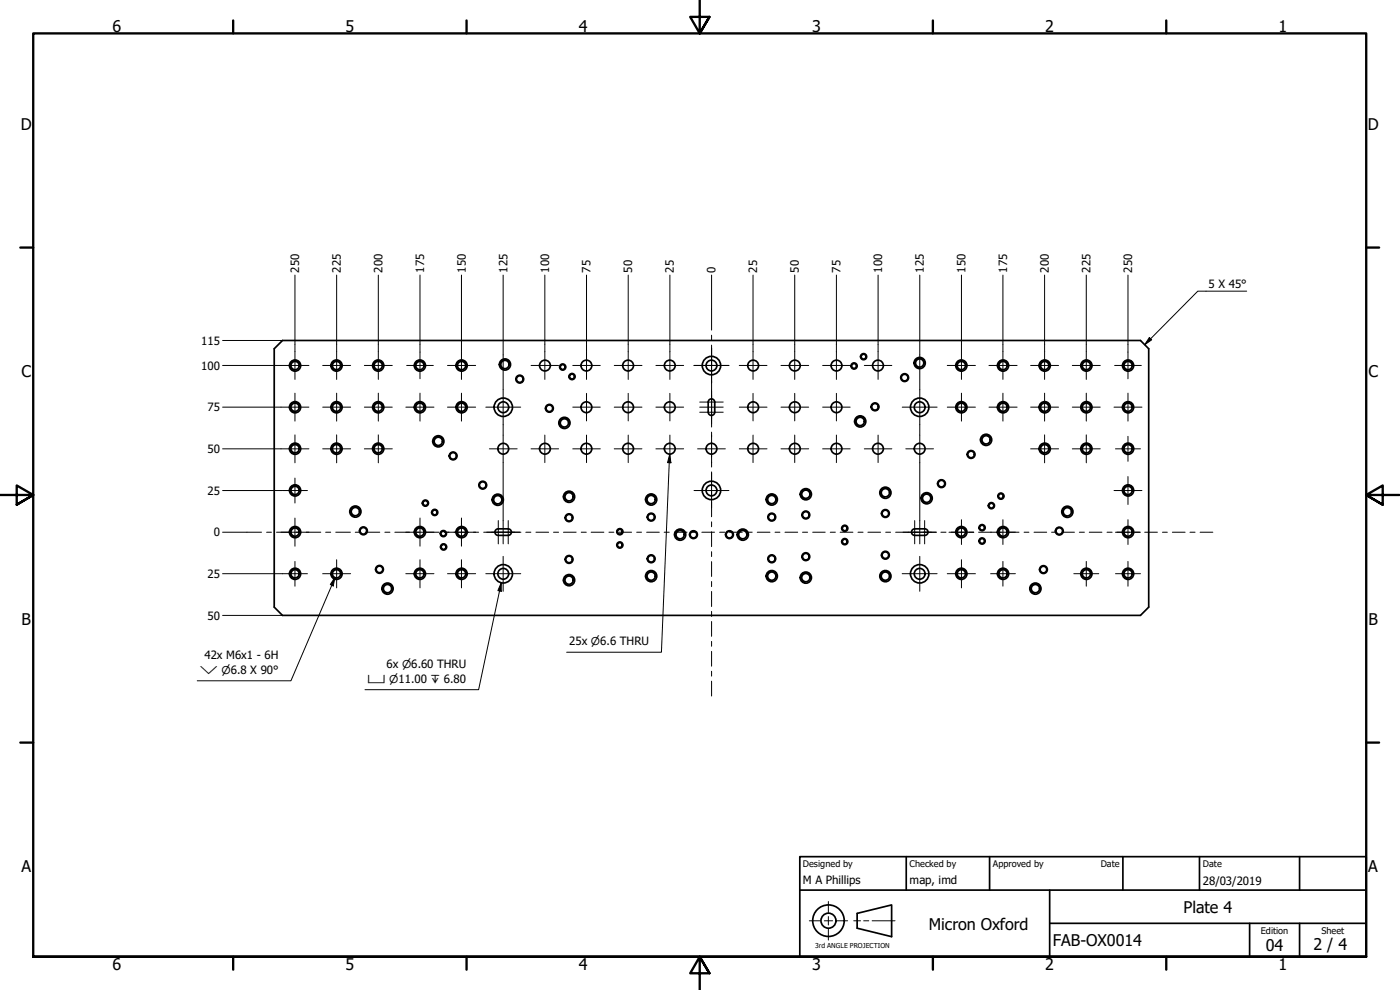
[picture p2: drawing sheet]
<svg xmlns="http://www.w3.org/2000/svg" width="420mm" height="297mm" viewBox="0 0 420 297" stroke-linecap="round" stroke-linejoin="round" font-family="sans-serif">
<!-- layer: Visible (ISO) -->
<g fill="none" stroke="#000" stroke-width=".51">
<path d="M82.3 104.6l2.5-2.4h257.5l2.4 2.4v77.6l-2.4 2.4h-257.5l-2.5-2.4zM212.8 120a.98 .98 0 0 1 1.1-.2 .98 .98 0 0 1 .6 .8v3.1a.98 .98 0 0 1-1 .9 .98 .98 0 0 1-1-.9v-3zM148.8 159l.7-.3h3a.98 .98 0 0 1 1 1 .98 .98 0 0 1-1 .9h-3a.98 .98 0 0 1-.9-.6 .98 .98 0 0 1 .2-1zM273.8 159l.7-.3h3a.98 .98 0 0 1 1 1 .98 .98 0 0 1-1 .9h-3a.98 .98 0 0 1-.9-.6 .98 .98 0 0 1 .2-1zM295.5 162.3a.73 .73 0 0 0-1-.7 .73 .73 0 0 0-.3 1.2 .73 .73 0 0 0 1.2-.2l.1-.3"/>
<circle cx="88.6" cy="109.7" r="1.24"/>
<circle cx="88.6" cy="109.7" r="1.68"/>
<circle cx="101" cy="109.7" r="1.24"/>
<circle cx="101" cy="109.7" r="1.68"/>
<circle cx="113.5" cy="109.7" r="1.24"/>
<circle cx="113.5" cy="109.7" r="1.68"/>
<circle cx="126" cy="109.7" r="1.24"/>
<circle cx="126" cy="109.7" r="1.68"/>
<circle cx="138.5" cy="109.7" r="1.24"/>
<circle cx="138.5" cy="109.7" r="1.68"/>
<circle cx="151.5" cy="109.4" r="1.24"/>
<circle cx="151.5" cy="109.4" r="1.68"/>
<circle cx="156" cy="113.7" r=".98"/>
<circle cx="156" cy="113.7" r="1.17"/>
<circle cx="163.5" cy="109.7" r="1.62"/>
<circle cx="168.9" cy="110.1" r=".73"/>
<circle cx="168.9" cy="110.1" r=".92"/>
<circle cx="171.7" cy="113" r=".73"/>
<circle cx="171.7" cy="113" r=".92"/>
<circle cx="176" cy="109.7" r="1.62"/>
<circle cx="188.5" cy="109.7" r="1.62"/>
<circle cx="201" cy="109.7" r="1.62"/>
<circle cx="213.5" cy="109.7" r="1.62"/>
<circle cx="213.5" cy="109.7" r="2.76"/>
<circle cx="226" cy="109.7" r="1.62"/>
<circle cx="238.5" cy="109.7" r="1.62"/>
<circle cx="251" cy="109.7" r="1.62"/>
<circle cx="256.3" cy="109.8" r=".73"/>
<circle cx="256.3" cy="109.8" r=".92"/>
<circle cx="259.2" cy="107" r=".73"/>
<circle cx="259.2" cy="107" r=".92"/>
<circle cx="263.5" cy="109.7" r="1.62"/>
<circle cx="271.5" cy="113.3" r=".98"/>
<circle cx="271.5" cy="113.3" r="1.17"/>
<circle cx="276" cy="108.9" r="1.24"/>
<circle cx="276" cy="108.9" r="1.68"/>
<circle cx="288.5" cy="109.7" r="1.24"/>
<circle cx="288.5" cy="109.7" r="1.68"/>
<circle cx="301" cy="109.7" r="1.24"/>
<circle cx="301" cy="109.7" r="1.68"/>
<circle cx="313.5" cy="109.7" r="1.24"/>
<circle cx="313.5" cy="109.7" r="1.68"/>
<circle cx="326" cy="109.7" r="1.24"/>
<circle cx="326" cy="109.7" r="1.68"/>
<circle cx="338.6" cy="109.7" r="1.24"/>
<circle cx="338.6" cy="109.7" r="1.68"/>
<circle cx="88.6" cy="122.2" r="1.24"/>
<circle cx="88.6" cy="134.6" r="1.24"/>
<circle cx="88.6" cy="134.6" r="1.68"/>
<circle cx="88.6" cy="122.2" r="1.68"/>
<circle cx="101" cy="122.2" r="1.24"/>
<circle cx="101" cy="134.6" r="1.24"/>
<circle cx="101" cy="134.6" r="1.68"/>
<circle cx="101" cy="122.2" r="1.68"/>
<circle cx="113.5" cy="122.2" r="1.24"/>
<circle cx="113.5" cy="134.6" r="1.24"/>
<circle cx="113.5" cy="122.2" r="1.68"/>
<circle cx="113.5" cy="134.6" r="1.68"/>
<circle cx="126" cy="122.2" r="1.24"/>
<circle cx="126" cy="122.2" r="1.68"/>
<circle cx="131.5" cy="132.4" r="1.24"/>
<circle cx="131.5" cy="132.4" r="1.68"/>
<circle cx="136" cy="136.8" r=".98"/>
<circle cx="136" cy="136.8" r="1.17"/>
<circle cx="138.5" cy="122.2" r="1.24"/>
<circle cx="138.5" cy="122.2" r="1.68"/>
<circle cx="151" cy="122.2" r="1.62"/>
<circle cx="151" cy="134.6" r="1.62"/>
<circle cx="151" cy="122.2" r="2.76"/>
<circle cx="163.5" cy="134.6" r="1.62"/>
<circle cx="164.9" cy="122.5" r=".98"/>
<circle cx="164.9" cy="122.5" r="1.17"/>
<circle cx="169.4" cy="126.9" r="1.24"/>
<circle cx="169.4" cy="126.9" r="1.68"/>
<circle cx="176" cy="122.2" r="1.62"/>
<circle cx="176" cy="134.6" r="1.62"/>
<circle cx="188.5" cy="122.2" r="1.62"/>
<circle cx="188.5" cy="134.6" r="1.62"/>
<circle cx="201" cy="122.2" r="1.62"/>
<circle cx="201" cy="134.6" r="1.62"/>
<circle cx="213.5" cy="134.6" r="1.62"/>
<circle cx="226" cy="134.6" r="1.62"/>
<circle cx="226" cy="122.2" r="1.62"/>
<circle cx="238.5" cy="122.2" r="1.62"/>
<circle cx="238.5" cy="134.6" r="1.62"/>
<circle cx="251" cy="134.6" r="1.62"/>
<circle cx="251" cy="122.2" r="1.62"/>
<circle cx="258.2" cy="126.4" r="1.24"/>
<circle cx="258.2" cy="126.4" r="1.68"/>
<circle cx="262.6" cy="122.1" r=".98"/>
<circle cx="262.6" cy="122.1" r="1.17"/>
<circle cx="263.5" cy="134.6" r="1.62"/>
<circle cx="276" cy="122.2" r="1.62"/>
<circle cx="276" cy="134.6" r="1.62"/>
<circle cx="276" cy="122.2" r="2.76"/>
<circle cx="288.5" cy="122.2" r="1.24"/>
<circle cx="288.5" cy="122.2" r="1.68"/>
<circle cx="291.4" cy="136.4" r=".98"/>
<circle cx="291.4" cy="136.4" r="1.17"/>
<circle cx="295.9" cy="132" r="1.24"/>
<circle cx="295.9" cy="132" r="1.68"/>
<circle cx="301" cy="122.2" r="1.24"/>
<circle cx="301" cy="122.2" r="1.68"/>
<circle cx="313.5" cy="122.2" r="1.24"/>
<circle cx="313.5" cy="134.6" r="1.24"/>
<circle cx="313.5" cy="134.6" r="1.68"/>
<circle cx="313.5" cy="122.2" r="1.68"/>
<circle cx="326" cy="122.2" r="1.24"/>
<circle cx="326" cy="134.6" r="1.24"/>
<circle cx="326" cy="134.6" r="1.68"/>
<circle cx="326" cy="122.2" r="1.68"/>
<circle cx="338.6" cy="122.2" r="1.24"/>
<circle cx="338.6" cy="134.6" r="1.24"/>
<circle cx="338.6" cy="122.2" r="1.68"/>
<circle cx="338.6" cy="134.6" r="1.68"/>
<circle cx="88.6" cy="159.7" r="1.24"/>
<circle cx="88.6" cy="147.1" r="1.24"/>
<circle cx="88.6" cy="147.1" r="1.68"/>
<circle cx="88.6" cy="159.7" r="1.68"/>
<circle cx="106.6" cy="153.5" r="1.24"/>
<circle cx="106.6" cy="153.5" r="1.68"/>
<circle cx="109.1" cy="159.3" r=".98"/>
<circle cx="109.1" cy="159.3" r="1.17"/>
<circle cx="126" cy="159.7" r="1.24"/>
<circle cx="126" cy="159.7" r="1.68"/>
<circle cx="127.7" cy="151" r=".73"/>
<circle cx="127.7" cy="151" r=".92"/>
<circle cx="130.5" cy="153.8" r=".73"/>
<circle cx="130.5" cy="153.8" r=".92"/>
<circle cx="138.5" cy="159.7" r="1.24"/>
<circle cx="138.5" cy="159.7" r="1.68"/>
<circle cx="144.9" cy="145.6" r=".98"/>
<circle cx="144.9" cy="145.6" r="1.17"/>
<circle cx="149.4" cy="149.9" r="1.24"/>
<circle cx="149.4" cy="149.9" r="1.68"/>
<circle cx="170.8" cy="149.1" r="1.24"/>
<circle cx="170.8" cy="155.3" r=".98"/>
<circle cx="170.8" cy="155.3" r="1.17"/>
<circle cx="170.8" cy="149.1" r="1.68"/>
<circle cx="186" cy="159.5" r=".73"/>
<circle cx="186" cy="159.5" r=".92"/>
<circle cx="195.4" cy="149.9" r="1.24"/>
<circle cx="195.4" cy="155.1" r=".98"/>
<circle cx="195.4" cy="155.1" r="1.17"/>
<circle cx="195.4" cy="149.9" r="1.68"/>
<circle cx="213.5" cy="147.1" r="1.62"/>
<circle cx="213.5" cy="147.1" r="2.76"/>
<circle cx="231.6" cy="149.9" r="1.24"/>
<circle cx="231.6" cy="155.1" r=".98"/>
<circle cx="231.6" cy="155.1" r="1.17"/>
<circle cx="231.6" cy="149.9" r="1.68"/>
<circle cx="241.8" cy="148.3" r="1.24"/>
<circle cx="241.8" cy="154.5" r=".98"/>
<circle cx="241.8" cy="154.5" r="1.17"/>
<circle cx="241.8" cy="148.3" r="1.68"/>
<circle cx="253.5" cy="158.5" r=".73"/>
<circle cx="253.5" cy="158.5" r=".92"/>
<circle cx="265.7" cy="147.8" r="1.24"/>
<circle cx="265.7" cy="154.1" r=".98"/>
<circle cx="265.7" cy="154.1" r="1.17"/>
<circle cx="265.7" cy="147.8" r="1.68"/>
<circle cx="278.1" cy="149.5" r="1.24"/>
<circle cx="278.1" cy="149.5" r="1.68"/>
<circle cx="282.5" cy="145.1" r=".98"/>
<circle cx="282.5" cy="145.1" r="1.17"/>
<circle cx="288.5" cy="159.7" r="1.24"/>
<circle cx="288.5" cy="159.7" r="1.68"/>
<circle cx="294.7" cy="158.3" r=".73"/>
<circle cx="294.7" cy="158.3" r=".92"/>
<circle cx="297.5" cy="151.7" r=".73"/>
<circle cx="297.5" cy="151.7" r=".92"/>
<circle cx="300.4" cy="148.9" r=".73"/>
<circle cx="300.4" cy="148.9" r=".92"/>
<circle cx="301" cy="159.7" r="1.24"/>
<circle cx="301" cy="159.7" r="1.68"/>
<circle cx="317.9" cy="159.3" r=".98"/>
<circle cx="317.9" cy="159.3" r="1.17"/>
<circle cx="320.3" cy="153.6" r="1.24"/>
<circle cx="320.3" cy="153.6" r="1.68"/>
<circle cx="338.6" cy="159.7" r="1.24"/>
<circle cx="338.6" cy="147.1" r="1.24"/>
<circle cx="338.6" cy="159.7" r="1.68"/>
<circle cx="338.6" cy="147.1" r="1.68"/>
<circle cx="88.6" cy="172.2" r="1.24"/>
<circle cx="88.6" cy="172.2" r="1.68"/>
<circle cx="101" cy="172.2" r="1.24"/>
<circle cx="101" cy="172.2" r="1.68"/>
<circle cx="113.9" cy="170.8" r=".98"/>
<circle cx="113.9" cy="170.8" r="1.17"/>
<circle cx="116.3" cy="176.6" r="1.24"/>
<circle cx="116.3" cy="176.6" r="1.68"/>
<circle cx="126" cy="172.2" r="1.24"/>
<circle cx="126" cy="172.2" r="1.68"/>
<circle cx="133.1" cy="160.1" r=".73"/>
<circle cx="133.1" cy="160.1" r=".92"/>
<circle cx="133.1" cy="164.1" r=".73"/>
<circle cx="133.1" cy="164.1" r=".92"/>
<circle cx="138.5" cy="172.2" r="1.24"/>
<circle cx="138.5" cy="172.2" r="1.68"/>
<circle cx="151" cy="172.2" r="1.62"/>
<circle cx="151" cy="172.2" r="2.76"/>
<circle cx="170.8" cy="174.1" r="1.24"/>
<circle cx="170.8" cy="167.8" r=".98"/>
<circle cx="170.8" cy="167.8" r="1.17"/>
<circle cx="170.8" cy="174.1" r="1.68"/>
<circle cx="186" cy="163.5" r=".73"/>
<circle cx="186" cy="163.5" r=".92"/>
<circle cx="195.4" cy="172.9" r="1.24"/>
<circle cx="195.4" cy="167.7" r=".98"/>
<circle cx="195.4" cy="167.7" r="1.17"/>
<circle cx="195.4" cy="172.9" r="1.68"/>
<circle cx="204.1" cy="160.4" r="1.24"/>
<circle cx="204.1" cy="160.4" r="1.68"/>
<circle cx="208.1" cy="160.4" r=".98"/>
<circle cx="208.1" cy="160.4" r="1.17"/>
<circle cx="218.9" cy="160.4" r=".98"/>
<circle cx="218.9" cy="160.4" r="1.17"/>
<circle cx="222.9" cy="160.4" r="1.24"/>
<circle cx="222.9" cy="160.4" r="1.68"/>
<circle cx="231.6" cy="172.9" r="1.24"/>
<circle cx="231.6" cy="167.7" r=".98"/>
<circle cx="231.6" cy="167.7" r="1.17"/>
<circle cx="231.6" cy="172.9" r="1.68"/>
<circle cx="241.8" cy="173.3" r="1.24"/>
<circle cx="241.8" cy="167" r=".98"/>
<circle cx="241.8" cy="167" r="1.17"/>
<circle cx="241.8" cy="173.3" r="1.68"/>
<circle cx="253.5" cy="162.5" r=".73"/>
<circle cx="253.5" cy="162.5" r=".92"/>
<circle cx="265.7" cy="172.9" r="1.24"/>
<circle cx="265.7" cy="166.6" r=".98"/>
<circle cx="265.7" cy="166.6" r="1.17"/>
<circle cx="265.7" cy="172.9" r="1.68"/>
<circle cx="276" cy="172.2" r="1.62"/>
<circle cx="276" cy="172.2" r="2.76"/>
<circle cx="288.5" cy="172.2" r="1.24"/>
<circle cx="288.5" cy="172.2" r="1.68"/>
<circle cx="294.7" cy="162.3" r=".92"/>
<circle cx="301" cy="172.2" r="1.24"/>
<circle cx="301" cy="172.2" r="1.68"/>
<circle cx="310.7" cy="176.6" r="1.24"/>
<circle cx="310.7" cy="176.6" r="1.68"/>
<circle cx="313.2" cy="170.9" r=".98"/>
<circle cx="313.2" cy="170.9" r="1.17"/>
<circle cx="326" cy="172.2" r="1.24"/>
<circle cx="326" cy="172.2" r="1.68"/>
<circle cx="338.6" cy="172.2" r="1.24"/>
<circle cx="338.6" cy="172.2" r="1.68"/>
</g>
<!-- layer: Visible Narrow (ISO) -->
<g fill="none" stroke="#000" stroke-width=".38">
<path d="M90 109.9a1.49 1.49 0 0 0-1.2-1.7 1.49 1.49 0 0 0-1.7 1.2 1.49 1.49 0 0 0 1.2 1.8M102.5 109.9a1.49 1.49 0 0 0-1.2-1.7 1.49 1.49 0 0 0-1.8 1.2 1.49 1.49 0 0 0 1.2 1.8M115 109.9a1.49 1.49 0 0 0-1.2-1.7 1.49 1.49 0 0 0-1.8 1.2 1.49 1.49 0 0 0 1.2 1.8M127.5 109.9a1.49 1.49 0 0 0-1.2-1.7 1.49 1.49 0 0 0-1.8 1.2 1.49 1.49 0 0 0 1.3 1.8M140 109.9a1.49 1.49 0 0 0-1.2-1.7 1.49 1.49 0 0 0-1.7 1.2 1.49 1.49 0 0 0 1.2 1.8M153 109.6a1.49 1.49 0 0 0-1.2-1.7 1.49 1.49 0 0 0-1.7 1.2 1.49 1.49 0 0 0 1.2 1.7M277.5 109.2a1.49 1.49 0 0 0-1.2-1.7 1.49 1.49 0 0 0-1.8 1.2 1.49 1.49 0 0 0 1.2 1.7M290 109.9a1.49 1.49 0 0 0-1.2-1.7 1.49 1.49 0 0 0-1.8 1.2 1.49 1.49 0 0 0 1.3 1.8M302.5 109.9a1.49 1.49 0 0 0-1.2-1.7 1.49 1.49 0 0 0-1.7 1.2 1.49 1.49 0 0 0 1.2 1.8M315 109.9a1.49 1.49 0 0 0-1.2-1.7 1.49 1.49 0 0 0-1.7 1.2 1.49 1.49 0 0 0 1.2 1.8M327.5 109.9a1.49 1.49 0 0 0-1.2-1.7 1.49 1.49 0 0 0-1.7 1.2 1.49 1.49 0 0 0 1.2 1.8M340 109.9a1.49 1.49 0 0 0-1.2-1.7 1.49 1.49 0 0 0-1.7 1.2 1.49 1.49 0 0 0 1.2 1.8"/>
<path d="M90 134.9a1.49 1.49 0 0 0-1.2-1.7 1.49 1.49 0 0 0-1.7 1.2 1.49 1.49 0 0 0 1.2 1.7M90 122.5a1.49 1.49 0 0 0-1.2-1.8 1.49 1.49 0 0 0-1.7 1.2 1.49 1.49 0 0 0 1.2 1.8M102.5 134.9a1.49 1.49 0 0 0-1.2-1.7 1.49 1.49 0 0 0-1.8 1.2 1.49 1.49 0 0 0 1.2 1.7M102.5 122.5a1.49 1.49 0 0 0-1.2-1.8 1.49 1.49 0 0 0-1.8 1.2 1.49 1.49 0 0 0 1.2 1.8M115 122.5a1.49 1.49 0 0 0-1.2-1.8 1.49 1.49 0 0 0-1.8 1.2 1.49 1.49 0 0 0 1.2 1.8M115 134.9a1.49 1.49 0 0 0-1.2-1.7 1.49 1.49 0 0 0-1.8 1.2 1.49 1.49 0 0 0 1.2 1.7M127.5 122.5a1.49 1.49 0 0 0-1.2-1.8 1.49 1.49 0 0 0-1.8 1.2 1.49 1.49 0 0 0 1.3 1.8M133 132.7a1.49 1.49 0 0 0-1.2-1.8 1.49 1.49 0 0 0-1.7 1.3 1.49 1.49 0 0 0 1.2 1.7M140 122.5a1.49 1.49 0 0 0-1.2-1.8 1.49 1.49 0 0 0-1.7 1.2 1.49 1.49 0 0 0 1.2 1.8M170.9 127.1a1.49 1.49 0 0 0-1.3-1.7 1.49 1.49 0 0 0-1.7 1.2 1.49 1.49 0 0 0 1.2 1.8M259.6 126.7a1.49 1.49 0 0 0-1.2-1.7 1.49 1.49 0 0 0-1.7 1.2 1.49 1.49 0 0 0 1.2 1.7M290 122.5a1.49 1.49 0 0 0-1.2-1.8 1.49 1.49 0 0 0-1.8 1.2 1.49 1.49 0 0 0 1.3 1.8"/>
<path d="M297.4 132.2a1.49 1.49 0 0 0-1.2-1.7 1.49 1.49 0 0 0-1.7 1.2 1.49 1.49 0 0 0 1.2 1.7M302.5 122.5a1.49 1.49 0 0 0-1.2-1.8 1.49 1.49 0 0 0-1.7 1.2 1.49 1.49 0 0 0 1.2 1.8M315 134.9a1.49 1.49 0 0 0-1.2-1.7 1.49 1.49 0 0 0-1.7 1.2 1.49 1.49 0 0 0 1.2 1.7M315 122.5a1.49 1.49 0 0 0-1.2-1.8 1.49 1.49 0 0 0-1.7 1.2 1.49 1.49 0 0 0 1.2 1.8M327.5 134.9a1.49 1.49 0 0 0-1.2-1.7 1.49 1.49 0 0 0-1.7 1.2 1.49 1.49 0 0 0 1.2 1.7M327.5 122.5a1.49 1.49 0 0 0-1.2-1.8 1.49 1.49 0 0 0-1.7 1.2 1.49 1.49 0 0 0 1.2 1.8M340 134.9a1.49 1.49 0 0 0-1.2-1.7 1.49 1.49 0 0 0-1.7 1.2 1.49 1.49 0 0 0 1.2 1.7M340 122.5a1.49 1.49 0 0 0-1.2-1.8 1.49 1.49 0 0 0-1.7 1.2 1.49 1.49 0 0 0 1.2 1.8M90 159.9a1.49 1.49 0 0 0-1.2-1.7 1.49 1.49 0 0 0-1.7 1.2 1.49 1.49 0 0 0 1.2 1.7M90 147.4a1.49 1.49 0 0 0-1.2-1.7 1.49 1.49 0 0 0-1.7 1.2 1.49 1.49 0 0 0 1.2 1.7M108.1 153.8a1.49 1.49 0 0 0-1.2-1.8 1.49 1.49 0 0 0-1.7 1.2 1.49 1.49 0 0 0 1.2 1.8M127.5 159.9a1.49 1.49 0 0 0-1.2-1.7 1.49 1.49 0 0 0-1.8 1.2 1.49 1.49 0 0 0 1.3 1.7"/>
<path d="M140 159.9a1.49 1.49 0 0 0-1.2-1.7 1.49 1.49 0 0 0-1.7 1.2 1.49 1.49 0 0 0 1.2 1.7M150.9 150.2a1.49 1.49 0 0 0-1.3-1.7 1.49 1.49 0 0 0-1.7 1.2 1.49 1.49 0 0 0 1.2 1.7M172.3 149.3a1.49 1.49 0 0 0-1.3-1.7 1.49 1.49 0 0 0-1.7 1.2 1.49 1.49 0 0 0 1.2 1.7M196.9 150.1a1.49 1.49 0 0 0-1.2-1.7 1.49 1.49 0 0 0-1.7 1.2 1.49 1.49 0 0 0 1.2 1.7M233.1 150.1a1.49 1.49 0 0 0-1.2-1.7 1.49 1.49 0 0 0-1.8 1.2 1.49 1.49 0 0 0 1.3 1.7M243.3 148.5a1.49 1.49 0 0 0-1.2-1.7 1.49 1.49 0 0 0-1.7 1.2 1.49 1.49 0 0 0 1.2 1.8M267.2 148.1a1.49 1.49 0 0 0-1.2-1.7 1.49 1.49 0 0 0-1.8 1.2 1.49 1.49 0 0 0 1.3 1.7M279.6 149.8a1.49 1.49 0 0 0-1.2-1.8 1.49 1.49 0 0 0-1.8 1.2 1.49 1.49 0 0 0 1.2 1.8M290 159.9a1.49 1.49 0 0 0-1.2-1.7 1.49 1.49 0 0 0-1.8 1.2 1.49 1.49 0 0 0 1.3 1.7M302.5 159.9a1.49 1.49 0 0 0-1.2-1.7 1.49 1.49 0 0 0-1.7 1.2 1.49 1.49 0 0 0 1.2 1.7M321.8 153.8a1.49 1.49 0 0 0-1.2-1.7 1.49 1.49 0 0 0-1.7 1.2 1.49 1.49 0 0 0 1.2 1.7M340 159.9a1.49 1.49 0 0 0-1.2-1.7 1.49 1.49 0 0 0-1.7 1.2 1.49 1.49 0 0 0 1.2 1.7"/>
<path d="M340 147.4a1.49 1.49 0 0 0-1.2-1.7 1.49 1.49 0 0 0-1.7 1.2 1.49 1.49 0 0 0 1.2 1.7M90 172.4a1.49 1.49 0 0 0-1.2-1.7 1.49 1.49 0 0 0-1.7 1.2 1.49 1.49 0 0 0 1.2 1.7M102.5 172.4a1.49 1.49 0 0 0-1.2-1.7 1.49 1.49 0 0 0-1.8 1.2 1.49 1.49 0 0 0 1.2 1.7M117.8 176.9a1.49 1.49 0 0 0-1.2-1.8 1.49 1.49 0 0 0-1.8 1.3 1.49 1.49 0 0 0 1.2 1.7M127.5 172.4a1.49 1.49 0 0 0-1.2-1.7 1.49 1.49 0 0 0-1.8 1.2 1.49 1.49 0 0 0 1.3 1.7M140 172.4a1.49 1.49 0 0 0-1.2-1.7 1.49 1.49 0 0 0-1.7 1.2 1.49 1.49 0 0 0 1.2 1.7M172.3 174.3a1.49 1.49 0 0 0-1.3-1.7 1.49 1.49 0 0 0-1.7 1.2 1.49 1.49 0 0 0 1.2 1.7M196.9 173.1a1.49 1.49 0 0 0-1.2-1.7 1.49 1.49 0 0 0-1.7 1.2 1.49 1.49 0 0 0 1.2 1.7M205.6 160.7a1.49 1.49 0 0 0-1.2-1.8 1.49 1.49 0 0 0-1.7 1.3 1.49 1.49 0 0 0 1.2 1.7M224.4 160.7a1.49 1.49 0 0 0-1.2-1.8 1.49 1.49 0 0 0-1.8 1.3 1.49 1.49 0 0 0 1.3 1.7M233.1 173.1a1.49 1.49 0 0 0-1.2-1.7 1.49 1.49 0 0 0-1.8 1.2 1.49 1.49 0 0 0 1.3 1.7M243.3 173.6a1.49 1.49 0 0 0-1.2-1.8 1.49 1.49 0 0 0-1.7 1.2 1.49 1.49 0 0 0 1.2 1.8"/>
<path d="M267.2 173.1a1.49 1.49 0 0 0-1.2-1.7 1.49 1.49 0 0 0-1.8 1.2 1.49 1.49 0 0 0 1.3 1.7M290 172.4a1.49 1.49 0 0 0-1.2-1.7 1.49 1.49 0 0 0-1.8 1.2 1.49 1.49 0 0 0 1.3 1.7M302.5 172.4a1.49 1.49 0 0 0-1.2-1.7 1.49 1.49 0 0 0-1.7 1.2 1.49 1.49 0 0 0 1.2 1.7M312.2 176.9a1.49 1.49 0 0 0-1.2-1.8 1.49 1.49 0 0 0-1.7 1.3 1.49 1.49 0 0 0 1.2 1.7M327.5 172.4a1.49 1.49 0 0 0-1.2-1.7 1.49 1.49 0 0 0-1.7 1.2 1.49 1.49 0 0 0 1.2 1.7M340 172.4a1.49 1.49 0 0 0-1.2-1.7 1.49 1.49 0 0 0-1.7 1.2 1.49 1.49 0 0 0 1.2 1.7"/>
</g>
<!-- layer: Border (ISO) -->
<g fill="none" stroke="#000" stroke-width=".7">
<path d="M70 6.1v3.9M140 6.1v3.9M210 0v10l-2.9-4.9h5.8l-2.9 4.9 2.9-4.9M280 6.1v3.9M350 6.1v3.9M6.1 74.3h3.9M410 74.3h3.9M0 148.5h10l-5-2.8v5.7l5-2.9-5 2.9M420 148.5h-10l5-2.8v5.7l-5-2.9 5 2.9M6.1 222.8h3.9M410 222.8h3.9M10 287.1v-277.1h400v277.1h-400h400"/>
<path d="M70 287.1v3.8M140 287.1v3.8M212.9 292l-2.9-4.9 2.9 4.9h-5.8l2.9-4.9v9.9M280 287.1v3.8M350 287.1v3.8"/>
</g>
<!-- layer: Sketch Geometry (ANSI) -->
<path d="M242.9 276.3h3.2M247.4 276.3h2.5M248.6 270.5v3.3M248.6 275v2.5M248.6 278.8v3.3M251.1 276.3h3.3M256.2 276.3h2.1M259.2 276.3h1.5M261.7 276.3h6.9" fill="none" stroke="#000" stroke-width=".3"/>
<g fill="none" stroke="#000" stroke-width=".51">
<path d="M257.2 274.1l10.4-2.6v9.5l-10.4-2.5z"/>
<circle cx="248.6" cy="276.2" r="4.7"/>
<circle cx="248.6" cy="276.2" r="2.25"/>
</g>
<!-- layer: Title (ISO) -->
<path d="M240 257h170v30.1h-170zM272 257v10.1M297 257v10.1M337 257v10.1M360 257v10.1M390 257v10.1M240 267.1h170M315 277h95M315 267.1v20M375 277v10.1M390 277v10.1" fill="none" stroke="#000" stroke-width=".51"/>
<!-- layer: Symbol (ISO) -->
<path d="M374.1 87.4h-14.6l-16 16M344.9 101.3l.7 .7-2.1 1.4zM201 136.3l.4 2.6-1.1-.1zM201 136.3l-2.5 59.4h-28.4M100.5 173.3l-.5 2.5-.9-.4zM100.5 173.3l-13.2 31h-28.1M150.4 174.9v2.5l-1-.2zM150.4 174.9l-6.8 32h-34.1" fill="none" stroke="#000" stroke-width=".3"/>
<g fill="#000">
<path d="M344.9 101.3l.7 .7-2.1 1.4z" fill-rule="evenodd"/>
<path d="M201 136.3l.4 2.6-1.1-.1z" fill-rule="evenodd"/>
<path d="M100.5 173.3l-.5 2.5-.9-.4z" fill-rule="evenodd"/>
<path d="M150.4 174.9v2.5l-1-.2z" fill-rule="evenodd"/>
</g>
<!-- layer: Center Mark (ISO) -->
<g fill="none" stroke="#000" stroke-width=".3">
<path d="M84.3 109.7h8.4M88.5 118v8.4M88.5 105.5v8.3M96.8 109.7h8.4M101 105.5v8.3M101 118v8.4M109.3 109.7h8.4M113.5 118v8.4M113.5 105.5v8.3M122 109.7h8M126 105.6v8.1M126 118v8.4"/>
<path d="M134.3 109.7h8.4M138.5 118v8.4M138.5 105.5v8.3M151 116.9v10.5M159.4 109.7h8.2M163.5 105.5v8.3M171.9 109.7h8.2M176 118v8.3M176 105.5v8.3M184.3 109.7h8.4M188.5 105.5v8.3M188.5 118v8.3"/>
<path d="M196.8 109.7h8.4M201 118v8.3M201 105.5v8.3M208.3 109.7h10.5M213.6 118.7v8.5M213.6 117.1v8.6M213.6 104.4v10.5M221.9 109.7h8.3M226 118v8.3M226 105.5v8.3M234.4 109.7h8.3M238.5 105.5v8.3"/>
<path d="M238.5 118v8.3M246.9 109.7h8.2M251 118v8.3M251 105.5v8.3M259.4 109.7h8.3M263.5 105.5v8.3M276 116.9v10.5M284.3 109.7h8.4M288.5 118v8.4M288.5 105.5v8.3M296.8 109.7h8.4M301 105.5v8.3"/>
<path d="M301 118v8.4M309.3 109.7h8.4M313.5 118v8.4M313.5 105.5v8.3M321.8 109.7h8.4M326 118v8.4M326 105.5v8.3M334.5 109.7h8M338.5 118v8.4M338.5 105.6v8.1M84.3 134.7h8.4M84.3 122.2h8.4"/>
<path d="M88.5 130.5v8.4M96.8 122.2h8.4M96.8 134.7h8.4M101 130.5v8.4M109.3 134.7h8.4M109.3 122.2h8.4M113.5 130.5v8.4M121.8 122.2h8.4M134.3 122.2h8.4M145.8 122.2h10.5M146.9 134.7h8.3M151 130.5v8.3"/>
<path d="M159.4 134.7h8.2M163.5 130.5v8.3M171.9 134.7h8.2M171.9 122.2h8.2M176 130.5v8.3M184.3 122.2h8.4M184.3 134.7h8.4M188.5 130.5v8.3M196.8 134.7h8.4M196.8 122.2h8.4M201 130.5v8.3M209.4 134.7h8.3"/>
<path d="M210 123.7h7M210 120.6h7M213.6 130.5v8.3M221.9 134.7h8.3M221.9 122.2h8.3M226 130.5v8.3M234.4 122.2h8.3M234.4 134.7h8.3M238.5 130.5v8.3M246.9 134.7h8.2M246.9 122.2h8.2M251 130.5v8.3"/>
<path d="M259.4 134.7h8.3M263.5 130.5v8.3M270.8 122.2h10.4M271.8 134.7h8.4M276 130.5v8.3M284.3 122.2h8.4M296.8 122.2h8.4M309.3 134.7h8.4M309.3 122.2h8.4M313.5 130.5v8.4M321.8 134.7h8.4M321.8 122.2h8.4"/>
<path d="M326 130.5v8.4M334.3 122.2h8.4M334.8 134.7h7.5M338.5 130.9v7.5M84.3 159.7h8.4M84.8 147.2h7.5M88.5 155.4v8.5M88.5 143.4v7.5M121.8 159.7h8.4M126 155.4v8.5M134.3 159.7h8.4M138.5 155.4v8.5"/>
<path d="M146 159.7h8.5M147.5 159.7h8.5M149.5 156.2v7M152.5 156.2v7M208.3 147.2h10.5M213.6 141.9v10.5M271 159.7h8.5M272.5 159.7h8.6M274.5 156.2v7M277.5 156.2v7M284.8 159.7h7.4M288.5 155.9v7.5"/>
<path d="M297.3 159.7h7.4M301 155.9v7.5M334.3 147.2h8.4M334.8 159.7h7.5M338.5 155.9v7.5M338.5 143v8.4M84.8 172.1h7.5M88.5 168.5v7.4M96.8 172.1h8.4M101 167.9v8.5M121.8 172.1h8.4M126 167.9v8.5"/>
<path d="M134.3 172.1h8.4M138.5 167.9v8.5M145.8 172.1h10.5M151 166.9v10.5M270.8 172.1h10.4M276 166.9v10.5M284.3 172.1h8.4M288.5 167.9v8.5M297.3 172.1h7.4M301 168.5v7.4M322.3 172.1h7.5M326 168.5v7.4"/>
<path d="M334.8 172.1h7.5M338.5 168.5v7.4"/>
</g>
<!-- layer: Centerline (ISO) -->
<g fill="none" stroke="#000" stroke-width=".3">
<path d="M213.6 92.8v6.2M213.6 100.6v1.5M213.6 103.6v6.2M213.6 111.4v1.5M213.6 114.3v13.8M210 122.2h7M213.6 129.7v1.4M213.6 132.6v4.5M213.6 138.6v1.5M74.1 159.7h4.4M80 159.7h1.5M83 159.7h4.4"/>
<path d="M88.9 159.7h1.5M91.9 159.7h4.4M97.7 159.7h1.6M100.8 159.7h4.4M106.6 159.7h1.5M109.6 159.7h4.4M115.5 159.7h1.5M118.5 159.7h4.4M124.4 159.7h1.5M127.4 159.7h4.4M133.3 159.7h1.4M136.3 159.7h4.4"/>
<path d="M142.1 159.7h1.5M145.2 159.7h11.1M151 156.2v7M157.8 159.7h1.5M160.8 159.7h3.9M166.1 159.7h1.5M169.1 159.7h3.8M174.4 159.7h1.6M177.4 159.7h3.8M182.8 159.7h1.4M185.7 159.7h3.8M191.1 159.7h1.4"/>
<path d="M194.1 159.7h3.8M199.3 159.7h1.6M202.4 159.7h3.8M207.6 159.7h1.6M210.6 159.7h3.8M213.6 141.6v4.5M213.6 147.6v1.5M213.6 150.5v4.6M213.6 156.6v1.4M213.6 159.6v4.4M216 159.7h1.5M218.9 159.7h3.9"/>
<path d="M224.3 159.7h1.4M227.3 159.7h3.8M232.6 159.7h1.5M235.6 159.7h3.8M240.9 159.7h1.5M243.9 159.7h3.7M249.2 159.7h1.5M252.2 159.7h3.8M257.5 159.7h1.5M260.5 159.7h3.8M265.8 159.7h1.5M268.8 159.7h3.8"/>
<path d="M274.1 159.7h1.5M276 156.2v7M277.1 159.7h3.8M282.4 159.7h1.5M285.4 159.7h3.8M290.7 159.7h1.5M293.7 159.7h3.8M299 159.7h1.5M302 159.7h3.8M307.3 159.7h1.5M310.3 159.7h3.8M315.6 159.7h1.5"/>
<path d="M318.6 159.7h3.9M323.9 159.7h1.5M326.9 159.7h3.8M332.2 159.7h1.6M335.2 159.7h3.8M340.6 159.7h1.4M343.5 159.7h3.8M348.9 159.7h1.4M351.9 159.7h3.8M357.1 159.7h1.5M360.2 159.7h3.8M213.6 165.5v1.5"/>
<path d="M213.6 168.5v4.5M213.6 174.5v1.5M213.6 177.5v4.5M213.6 183.4v1.6M213.6 186.5v4.4M213.6 192.5v1.4M213.6 195.4v4.5M213.6 201.4v1.5M213.6 204.4v4.4"/>
</g>
<!-- layer: Dimension (ISO) -->
<g fill="none" stroke="#000" stroke-width=".3">
<path d="M88.5 82.5v23M101 82.5v23M113.5 82.5v23M126 82.5v23.1M138.5 82.5v23M151 82.5v34.4M163.5 82.5v23M176 82.5v23M188.5 82.5v23M201 82.5v23M213.6 82.5v10.3M226 82.5v23"/>
<path d="M238.5 82.5v23M251 82.5v23M263.5 82.5v23M276 82.5v34.4M288.5 82.5v23M301 82.5v23M313.5 82.5v23M326 82.5v23M338.5 82.5v23.1M66.8 109.7h17.5M66.8 102.2h18M66.8 134.7h17.5"/>
<path d="M66.8 122.2h17.5M151 127.4v3.1M151 138.8v17.4M276 127.4v3.1M276 138.8v17.4M66.8 147.2h18M66.8 159.7h7.3M66.8 172.1h18M66.8 184.6h18"/>
</g>
<g font-size="4.8">
<text x="33.7" y="9.6">6</text>
<text x="103.7" y="9.6">5</text>
<text x="173.7" y="9.6">4</text>
<text x="243.7" y="9.6">3</text>
<text x="313.7" y="9.6">2</text>
<text x="383.7" y="9.6">1</text>
<text x="6.2" y="38.9">D</text>
<text x="410.5" y="38.9">D</text>
<text x="6.4" y="113.1">C</text>
<text x="410.7" y="113.1">C</text>
<text x="6.4" y="187.4">B</text>
<text x="410.7" y="187.4">B</text>
<text x="6.4" y="261.7">A</text>
<text x="410.7" y="261.7">A</text>
<text x="355.2" y="273.9">Plate 4</text>
<text x="278.8" y="279">Micron Oxford</text>
<text x="316" y="283.8">FAB-OX0014</text>
<text x="379.9" y="285.3">04</text>
<text x="394.2" y="285">2 / 4</text>
<text x="33.7" y="290.9">6</text>
<text x="103.7" y="290.9">5</text>
<text x="173.7" y="290.9">4</text>
<text x="243.7" y="290.9">3</text>
<text x="313.7" y="290.9">2</text>
<text x="383.7" y="290.9">1</text>
</g>
<g font-size="3.4">
<text x="89.8" y="81.8" transform="rotate(-90 89.8 81.8)">250</text>
<text x="102.3" y="81.8" transform="rotate(-90 102.3 81.8)">225</text>
<text x="114.7" y="81.8" transform="rotate(-90 114.7 81.8)">200</text>
<text x="127.3" y="81.8" transform="rotate(-90 127.3 81.8)">175</text>
<text x="139.8" y="81.8" transform="rotate(-90 139.8 81.8)">150</text>
<text x="152.3" y="81.8" transform="rotate(-90 152.3 81.8)">125</text>
<text x="164.8" y="81.8" transform="rotate(-90 164.8 81.8)">100</text>
<text x="177.2" y="81.8" transform="rotate(-90 177.2 81.8)">75</text>
<text x="189.7" y="81.8" transform="rotate(-90 189.7 81.8)">50</text>
<text x="202.2" y="81.8" transform="rotate(-90 202.2 81.8)">25</text>
<text x="214.8" y="81.8" transform="rotate(-90 214.8 81.8)">0</text>
<text x="227.3" y="81.8" transform="rotate(-90 227.3 81.8)">25</text>
<text x="239.8" y="81.8" transform="rotate(-90 239.8 81.8)">50</text>
<text x="252.2" y="81.8" transform="rotate(-90 252.2 81.8)">75</text>
<text x="264.8" y="81.8" transform="rotate(-90 264.8 81.8)">100</text>
<text x="277.2" y="81.8" transform="rotate(-90 277.2 81.8)">125</text>
<text x="289.8" y="81.8" transform="rotate(-90 289.8 81.8)">150</text>
<text x="302.3" y="81.8" transform="rotate(-90 302.3 81.8)">175</text>
<text x="314.8" y="81.8" transform="rotate(-90 314.8 81.8)">200</text>
<text x="327.3" y="81.8" transform="rotate(-90 327.3 81.8)">225</text>
<text x="339.8" y="81.8" transform="rotate(-90 339.8 81.8)">250</text>
<text x="362.7" y="86.5">5 X 45°</text>
<text x="60.4" y="103.4">115</text>
<text x="60.4" y="110.9">100</text>
<text x="62.3" y="123.4">75</text>
<text x="62.3" y="135.9">50</text>
<text x="62.3" y="148.4">25</text>
<text x="64.1" y="160.9">0</text>
<text x="62.3" y="173.4">25</text>
<text x="62.3" y="185.9">50</text>
<text x="61.3" y="197.7">42x M6x1 - 6H</text>
<text x="170.8" y="193.6">25x ⌀6.6 THRU</text>
<text x="116" y="200.5">6x ⌀6.60 THRU</text>
<text x="241" y="265.4">M A Phillips</text>
<text x="273" y="265.4">map, imd</text>
<text x="361" y="265.5">28/03/2019</text>
</g>
<g font-size="3.2">
<text x="59.9" y="202.1">⌵ ⌀6.8 X 90°</text>
<text x="110.3" y="204.8">⌴ ⌀11.00 ↧ 6.80</text>
</g>
<g font-size="2.7">
<text x="241" y="260.1">Designed by</text>
<text x="273" y="260.1">Checked by</text>
<text x="298" y="260.1">Approved by</text>
<text x="330.3" y="260">Date</text>
<text x="361" y="260">Date</text>
<text x="378.4" y="280.1">Edition</text>
<text x="396.6" y="280.1">Sheet</text>
</g>
<text font-size="2" x="244.6" y="284.5">3rd ANGLE PROJECTION</text>
</svg>
